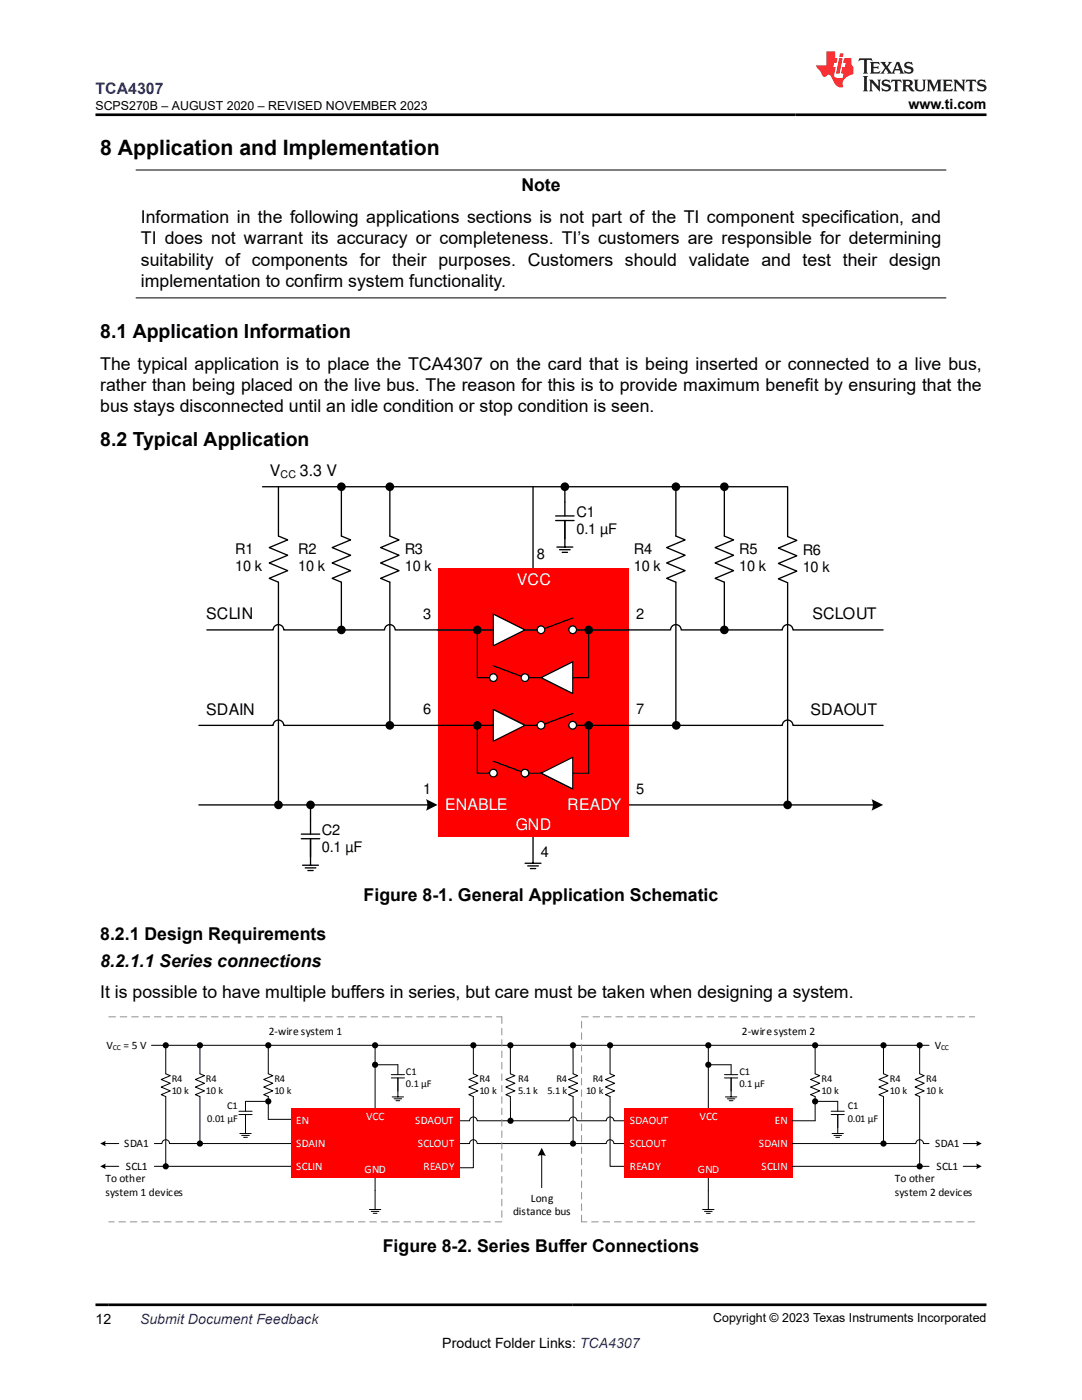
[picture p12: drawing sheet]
<svg xmlns="http://www.w3.org/2000/svg" width="216mm" height="279mm" viewBox="0 0 216 279" stroke-linecap="round" stroke-linejoin="round" font-family="sans-serif">
<path d="M27.1 33.9h161.7M27.1 59.5h161.7" fill="none" stroke="#000" stroke-width=".2"/>
<path d="M106.4 97.1v16.3M104.8 172.3h3.2M105.3 172.8h2.1M105.8 173.3h1.1M106.4 167v5.3M125.4 160.6h49.1" fill="none" stroke="#000" stroke-width=".26"/>
<path d="M173.9 159.5l2.3 1.1-2.3 1.2a2.58 2.58 0 0 0 0-2.3z" fill-rule="evenodd" fill="#000"/>
<path d="M87.3 113.4h38.1v53.6h-38.1z" fill-rule="evenodd" fill="#f00"/>
<path d="M52.4 97.1h104.8M68.1 107l1.9 .7-3.7 1.6 3.7 1.5-3.7 1.6 3.7 1.5-3.7 1.5 1.8 .8M87.3 125.7h11.1M95.3 125.7v9.5h3.1M104.8 125.7h3.2" fill="none" stroke="#000" stroke-width=".26"/>
<circle cx="95.2" cy="125.7" r=".87" fill="#000"/>
<circle cx="98.4" cy="135.2" r=".77" fill="#fff"/>
<g fill="none" stroke="#000" stroke-width=".26">
<path d="M114.3 125.7h11.1"/>
<circle cx="98.4" cy="135.2" r=".77"/>
</g>
<circle cx="114.3" cy="125.7" r=".77" fill="#fff"/>
<g fill="none" stroke="#000" stroke-width=".26">
<path d="M98.4 132.9l6.4 2.3h3.2"/>
<circle cx="114.3" cy="125.7" r=".77"/>
</g>
<circle cx="104.7" cy="135.2" r=".77" fill="#fff"/>
<g fill="none" stroke="#000" stroke-width=".26">
<path d="M114.3 123.3l-6.3 2.4"/>
<circle cx="104.7" cy="135.2" r=".77"/>
</g>
<circle cx="107.9" cy="125.7" r=".77" fill="#fff"/>
<g fill="none" stroke="#000" stroke-width=".26">
<path d="M117.5 125.7v9.5h-3.2"/>
<circle cx="107.9" cy="125.7" r=".77"/>
</g>
<circle cx="117.5" cy="125.7" r=".87" fill="#000"/>
<path d="M98.4 122.5l6.4 3.2-6.4 3.2z" fill="#fff"/>
<path d="M98.4 122.5l6.4 3.2-6.4 3.2z" fill="none" stroke="#000" stroke-width=".26"/>
<path d="M108 135.2l6.3-3.1v6.3z" fill="#fff"/>
<path d="M108 135.2l6.3-3.1v6.3zM87.3 144.8h11.1M95.3 144.8v9.5h3.1M104.8 144.8h3.2" fill="none" stroke="#000" stroke-width=".26"/>
<circle cx="95.2" cy="144.8" r=".87" fill="#000"/>
<circle cx="98.4" cy="154.3" r=".77" fill="#fff"/>
<g fill="none" stroke="#000" stroke-width=".26">
<path d="M114.3 144.8h11.1"/>
<circle cx="98.4" cy="154.3" r=".77"/>
</g>
<circle cx="114.3" cy="144.7" r=".77" fill="#fff"/>
<g fill="none" stroke="#000" stroke-width=".26">
<path d="M98.4 151.9l6.4 2.4h3.2"/>
<circle cx="114.3" cy="144.7" r=".77"/>
</g>
<circle cx="104.7" cy="154.3" r=".77" fill="#fff"/>
<g fill="none" stroke="#000" stroke-width=".26">
<path d="M114.3 142.4l-6.3 2.4"/>
<circle cx="104.7" cy="154.3" r=".77"/>
</g>
<circle cx="107.9" cy="144.7" r=".77" fill="#fff"/>
<g fill="none" stroke="#000" stroke-width=".26">
<path d="M117.5 144.8v9.5h-3.2"/>
<circle cx="107.9" cy="144.7" r=".77"/>
</g>
<circle cx="117.5" cy="144.8" r=".87" fill="#000"/>
<path d="M98.4 141.6l6.4 3.2-6.4 3.1z" fill="#fff"/>
<path d="M98.4 141.6l6.4 3.2-6.4 3.1z" fill="none" stroke="#000" stroke-width=".26"/>
<path d="M108 154.3l6.3-3.2v6.4z" fill="#fff"/>
<g fill="none" stroke="#000" stroke-width=".26">
<path d="M55.6 97.1v9.9l1.8 .7-3.7 1.6 3.7 1.5-3.7 1.6 3.7 1.5-3.7 1.5 1.9 .8v44.4M68.1 97.1v9.9M77.8 97.1v9.9l1.8 .7-3.7 1.6 3.7 1.5-3.7 1.6 3.7 1.5-3.7 1.5 1.9 .8v28.6M112.7 97.1v5.9M134.9 97.1v9.9l1.8 .7-3.7 1.6 3.7 1.5-3.7 1.6 3.7 1.5-3.7 1.5 1.9 .8v28.6M144.5 97.1v9.9l1.9 .7-3.7 1.6 3.7 1.5-3.7 1.6 3.7 1.5-3.7 1.5 1.8 .8v9.5M157.2 97.2v9.9M68.1 116.2v9.5M110.9 103.9h3.6M110.9 103h3.6M111.1 109.2h3.2M111.7 109.7h2.1"/>
<path d="M112.2 110.2h1M112.7 103.9v5.3M157.2 107.1l1.8 .7-3.7 1.6 3.7 1.5-3.7 1.5 3.7 1.6-3.7 1.5 1.9 .8M157.2 116.3v44.3M41.3 125.7h13.2a1.06 1.06 0 0 1 1.1-1 1.06 1.06 0 0 1 1 1h20.1a1.06 1.06 0 0 1 1.1-1 1.06 1.06 0 0 1 1 1h8.5M125.4 125.7h8.4a1.06 1.06 0 0 1 1.1-1 1.06 1.06 0 0 1 1 1h20.2a1.06 1.06 0 0 1 1.1-1 1.06 1.06 0 0 1 1 1h18M39.7 144.8h14.8a1.06 1.06 0 0 1 1.1-1.1 1.06 1.06 0 0 1 1 1.1h30.7M108 154.3l6.3-3.2v6.4zM125.4 144.8h30.7a1.06 1.06 0 0 1 1.1-1.1 1.06 1.06 0 0 1 1 1.1h18M39.7 160.6h45.9M60.1 167.4h3.7M60.1 166.5h3.7"/>
<path d="M60.4 172.7h3.2M60.9 173.2h2.1M61.4 173.7h1.1M62 160.6v5.9M62 167.4v5.3"/>
</g>
<g fill="#000">
<path d="M85 159.5l2.3 1.1-2.3 1.2a2.6 2.6 0 0 0 0-2.3z" fill-rule="evenodd"/>
<circle cx="68.1" cy="97.1" r=".86"/>
<circle cx="77.8" cy="97.1" r=".87"/>
<circle cx="112.7" cy="97.1" r=".87"/>
<circle cx="134.9" cy="97.1" r=".87"/>
<circle cx="144.5" cy="97.1" r=".86"/>
<circle cx="68.1" cy="125.7" r=".87"/>
<circle cx="144.5" cy="125.7" r=".87"/>
<circle cx="77.8" cy="144.8" r=".87"/>
<circle cx="134.9" cy="144.8" r=".87"/>
<circle cx="55.6" cy="160.6" r=".87"/>
<circle cx="62" cy="160.6" r=".87"/>
<circle cx="157.2" cy="160.6" r=".87"/>
<circle cx="74.8" cy="208.6" r=".62"/>
<circle cx="141.3" cy="208.6" r=".62"/>
</g>
<g fill="none" stroke="#000" stroke-width=".2">
<path d="M74.8 208.6v12.5M94.5 218.8v14.3h-2.9M121.7 218.8v14h2.9M141.3 208.6v12.5M30.8 228.2h1.5a.76 .76 0 0 1 .8-.7 .76 .76 0 0 1 .7 .7h24.3M30.8 232.8h27.3M53.5 223.4h4.6M74.8 235v6.4M91.6 223.7h2.1a.76 .76 0 0 1 .8-.8 .76 .76 0 0 1 .7 .8h18.4a.76 .76 0 0 1 .8-.8 .76 .76 0 0 1 .7 .8h5.9a.76 .76 0 0 1 .7-.8 .76 .76 0 0 1 .8 .8h2.1M91.6 228.2h2.1a.76 .76 0 0 1 .8-.7 .76 .76 0 0 1 .7 .7h25.8a.76 .76 0 0 1 .7-.7 .76 .76 0 0 1 .8 .7h2.1M73.7 241.4h2.3M74.1 241.8h1.5"/>
<path d="M74.5 242.1h.7"/>
</g>
<path d="M58.1 221.1h33.5v13.9h-33.5z" fill-rule="evenodd" fill="#f00"/>
<g fill="none" stroke="#000" stroke-width=".2">
<path d="M30.2 208.6h155.2M33.1 208.6v5.7l.9 .4-1.8 .7 1.8 .8-1.8 .7 1.8 .8-1.8 .8 .9 .3v14M39.9 208.6v5.7l.9 .4-1.8 .7 1.8 .8-1.8 .7 1.8 .8-1.8 .8 .9 .3v9.4M53.5 208.6v5.7l.9 .4-1.8 .7 1.8 .8-1.8 .7 1.8 .8-1.8 .8 .9 .3v4.6M53.5 219.8h-4.5v2M74.8 212.5h4.6v2M78.1 215.1h2.6M78.1 214.5h2.6M78.3 218.9h2.2M78.6 219.3h1.6M79 219.7h.8M79.4 215.1v3.8"/>
<path d="M94.5 208.6v5.7l.9 .4-1.9 .7 1.9 .8-1.9 .7 1.9 .8-1.9 .8 1 .3M101.8 208.6v5.7l.9 .4-1.8 .7 1.8 .8-1.8 .7 1.8 .8-1.8 .8 .9 .3M114.3 208.6l.1 5.7 .9 .4-1.9 .7 1.9 .8-1.9 .7 1.9 .8-1.9 .8 1 .3M121.7 208.6v5.7l.9 .4-1.8 .7 1.8 .8-1.8 .7 1.8 .8-1.8 .8 .9 .3M20.8 228.2h2.9M20.8 232.8h2.9M47.7 222.4h2.6M47.7 221.8h2.6M47.8 226.2h2.3M48.2 226.6h1.5M48.6 227h.8M49 222.4v3.8"/>
<path d="M141.3 235v6.4M140.2 241.4h2.3M140.6 241.8h1.5M141 242.1h.7"/>
</g>
<g fill="#000">
<path d="M20 228.2l1.1-.5-.1 .5 .1 .6z" fill-rule="evenodd"/>
<path d="M20 232.8l1.1-.6-.1 .6 .1 .5z" fill-rule="evenodd"/>
<circle cx="33.1" cy="208.6" r=".62"/>
<circle cx="39.9" cy="208.6" r=".62"/>
<circle cx="53.5" cy="208.6" r=".62"/>
<circle cx="53.5" cy="219.8" r=".62"/>
<circle cx="74.8" cy="212.5" r=".62"/>
<circle cx="94.5" cy="208.6" r=".62"/>
<circle cx="101.8" cy="208.6" r=".62"/>
<circle cx="114.3" cy="208.6" r=".62"/>
<circle cx="121.7" cy="208.6" r=".62"/>
<circle cx="33.1" cy="232.8" r=".62"/>
<circle cx="39.9" cy="228.2" r=".62"/>
</g>
<path d="M124.6 221.1h33.5v13.9h-33.5z" fill-rule="evenodd" fill="#f00"/>
<g fill="none" stroke="#000" stroke-width=".2">
<path d="M101.8 218.8l.1 4.9M114.4 218.8l-.1 9.4M141.3 212.5h4.6v2M144.6 215.1h2.6M144.6 214.5h2.6M144.7 218.9h2.3M145.1 219.3h1.5M145.5 219.7h.8M145.9 215.1v3.8M162.6 208.6v5.7l1 .4-1.9 .7 1.9 .8-1.9 .7 1.9 .8-1.9 .8 .9 .3v4.9h-4.5M162.6 219.8h4.6v2M176.3 208.6v5.7l.9 .4-1.8 .7 1.8 .8-1.8 .7 1.8 .8-1.8 .8 .9 .3v9.4"/>
<path d="M183.5 208.6v5.7l.9 .4-1.8 .7 1.8 .8-1.8 .7 1.8 .8-1.8 .8 .9 .3v14M108.1 230.3v6.7M158.1 228.2h24.7a.76 .76 0 0 1 .7-.7 .76 .76 0 0 1 .8 .7h1.1M158.1 232.8h27.3M165.8 222.4h2.7M165.8 221.8h2.7M166 226.2h2.3M166.4 226.6h1.5M166.8 227h.7M167.2 222.4v3.8M192.2 232.8h2.9M192.2 228.2h2.9"/>
</g>
<g fill="#000">
<path d="M108.1 229.1l.8 1.6a1.85 1.85 0 0 0-1.6 0z" fill-rule="evenodd"/>
<path d="M194.8 232.2l1.1 .6-1.1 .5 .1-.5z" fill-rule="evenodd"/>
<path d="M194.8 227.7l1.1 .5-1.1 .6 .1-.6z" fill-rule="evenodd"/>
<circle cx="141.3" cy="212.5" r=".62"/>
<circle cx="162.6" cy="219.8" r=".62"/>
<circle cx="162.6" cy="208.6" r=".62"/>
<circle cx="176.3" cy="208.6" r=".62"/>
<circle cx="183.5" cy="208.6" r=".62"/>
<circle cx="101.9" cy="223.7" r=".62"/>
<circle cx="114.3" cy="228.2" r=".62"/>
<circle cx="176.3" cy="228.2" r=".62"/>
<circle cx="183.5" cy="232.8" r=".62"/>
</g>
<path d="M21.7 202.9h78.4M100.1 202.9v40.9M116 202.9h78.5M100.1 243.8h-78.4M116 243.8v-40.9M194.5 243.8h-78.5" fill="none" stroke="#919191" stroke-width=".2" stroke-dasharray="1.3 .9"/>
<path d="M171.5 11.6l-.2 .6 .5-.2h.6v.1v2.2l-.2 .4h1l-.2-.4v-2.2v-.1h.5l.5 .2-.1-.6zM173.6 12.4l.2 .3v1.6l-.2 .4h1.9l.1-.6a1.08 1.08 0 0 1-1.3 .2v-.7h.6l.4 .2v-.7l-.4 .2h-.6v-.5l.2-.2a1 1 0 0 1 1 .3l-.1-.5zM175.7 12.4l.9 1.1-1 1.2h.9l-.2-.2 .5-.8 .4 .8-.2 .2h1.6l-.2-.2 .2-.5h.9l.1 .5-.1 .2h.9l-.2-.4-.8-1.9h-.5l-.9 2.1-.9-1.1 .9-1h-.8l.2 .2-.4 .6-.4-.6 .2-.2zM179 12.8l.4 1h-.7zM180.7 12.5a.65 .65 0 0 0-.2 .7 .65 .65 0 0 0 .6 .5l.6 .1 .1 .3a.79 .79 0 0 1-.7 .4 .79 .79 0 0 1-.7-.5l.1 .7 .2-.1a.93 .93 0 0 0 1.1 0 .93 .93 0 0 0 .4-.9 1.46 1.46 0 0 0-1.2-.6l-.1-.3a1.09 1.09 0 0 1 1.2 .2l-.2-.6-.1 .1-.5-.2zM172.2 15.2l.2 .4v2.2l-.2 .4h1l-.2-.4v-2.2l.2-.4zM173.4 15.9l.2 .4v1.5l-.2 .4h.8l-.3-.4 .1-1.3 1.6 1.8v-2l.2-.4h-.7l.1 .2 .1 1.1-1.2-1.3zM176.2 16a.65 .65 0 0 0-.2 .8 .65 .65 0 0 0 .6 .4l.6 .2 .1 .2a.79 .79 0 0 1-.7 .4 .79 .79 0 0 1-.7-.5l.1 .7 .2-.1a.93 .93 0 0 0 1.1 .1 .93 .93 0 0 0 .4-1 1.46 1.46 0 0 0-1.2-.5l-.1-.4a1.09 1.09 0 0 1 1.2 .2l-.1-.6-.2 .1-.5-.1zM177.9 15.9l-.1 .6a.63 .63 0 0 1 .8-.3v1.6l-.3 .4h1l-.2-.4v-1.6a.66 .66 0 0 1 .8 .3l-.1-.6zM180 15.9l.2 .4v1.5l-.2 .4h1l-.2-.2-.1-.7h.5l.1 .2a.79 .79 0 0 0 1.2 .6l-1-.9a.61 .61 0 0 0 .6-.6 .61 .61 0 0 0-.5-.7zM180.8 16.2h.1a.47 .47 0 0 1 .5 .1 .47 .47 0 0 1 .1 .5l-.1 .1-.7 .1zM182.3 15.9l.2 .2a2.27 2.27 0 0 0 .4 2 1.04 1.04 0 0 0 1.7-.7v-1.3l.2-.2h-.8l.2 .4v1.1a.6 .6 0 0 1-.6 .6 .6 .6 0 0 1-.6-.6v-1.1l.3-.4zM184.9 15.9l.2 .4v1.5l-.2 .4h.8l-.3-.4v-1.4l.9 1.9 .9-1.9v1.4l-.3 .4h1l-.2-.4v-1.5l.2-.4h-.8l-.7 1.5-.6-1.5zM188.1 15.9l.2 .4v1.5l-.2 .4h1.9l.1-.6a1.09 1.09 0 0 1-1.3 .2v-.7h.6l.4 .2v-.6l-.4 .2h-.6v-.6l.2-.1a1.01 1.01 0 0 1 1 .3l-.1-.6zM190.2 15.9l.3 .4v1.5l-.3 .4h.8l-.2-.4v-1.3l1.6 1.8v-2l.2-.4h-.7l.2 .2v1.1l-1.2-1.3zM192.8 15.9l-.1 .6a.63 .63 0 0 1 .8-.3v1.6l-.3 .4h1l-.2-.4v-1.6a.66 .66 0 0 1 .8 .3l-.1-.6zM195.2 16a.65 .65 0 0 0-.2 .8 .65 .65 0 0 0 .6 .4l.6 .2 .2 .2a.79 .79 0 0 1-.7 .4 .79 .79 0 0 1-.7-.5l.1 .7 .2-.1a.93 .93 0 0 0 1 .1 .93 .93 0 0 0 .5-1 1.46 1.46 0 0 0-1.3-.5v-.4a1.09 1.09 0 0 1 1.2 .2l-.2-.6-.2 .1-.5-.1z" fill="#231f20"/>
<path d="M164.9 10.3v2.7h-2l.1 .4 .8 1a.95 .95 0 0 0 1 .9 .59 .59 0 0 1 .5-.4 .59 .59 0 0 1 .5 .3l.4 .8a1.59 1.59 0 0 0 2.1 1.4 1.61 1.61 0 0 1 1-2.3l1-.3-.1-1.5a1.59 1.59 0 0 1-.3-1.7h-1.5l-.2 .9h.6l-.2 .9h-.5l-.2 .9v.3l.4 .1-.1 .9h-.7a.73 .73 0 0 1-1-.7l.3-1.5h-.5l.1-.9h.5l.2-.9h-.5v-1.3zM167.4 11.6l-.6 3.1h.7l.6-3.1zM167.6 10.7l-.1 .6h.7l.1-.6z" fill="#ed1c24"/>
<path d="M19 22.9h177.8M19 260.4h177.8" fill="none" stroke="#000" stroke-width=".53"/>
<text font-size="4.2" x="20" y="30.9">8 Application and Implementation</text>
<g font-size="3.9">
<text x="20" y="67.4">8.1 Application Information</text>
<text x="20" y="89">8.2 Typical Application</text>
</g>
<g font-size="3.5">
<text x="104" y="38.2">Note</text>
<text x="28.1" y="44.5">Information in the following applications sections is not part of the TI component specification, and</text>
<text x="28.1" y="53">suitability of components for their purposes. Customers should validate and test their design</text>
<text x="28.1" y="48.8">TI does not warrant its accuracy or completeness. TI’s customers are responsible for determining</text>
<text x="28.1" y="57.2">implementation to confirm system functionality.</text>
<text x="20" y="73.8">The typical application is to place the TCA4307 on the card that is being inserted or connected to a live bus,</text>
<text x="20" y="78.1">rather than being placed on the live bus. The reason for this is to provide maximum benefit by ensuring that the</text>
<text x="20" y="82.3">bus stays disconnected until an idle condition or stop condition is seen.</text>
<text x="72.6" y="179.9">Figure 8-1. General Application Schematic</text>
<text x="20" y="187.6">8.2.1 Design Requirements</text>
<text x="20" y="192.9">8.2.1.1 Series connections</text>
<text x="20" y="199.3">It is possible to have multiple buffers in series, but care must be taken when designing a system.</text>
<text x="76.4" y="249.9">Figure 8-2. Series Buffer Connections</text>
</g>
<text font-size="3.2" fill="#00f" x="19" y="18.7">TCA4307</text>
<g font-size="3.2">
<text x="53.8" y="95">V</text>
<text x="59.8" y="95">3.3 V</text>
<text x="41.1" y="123.6">SCLIN</text>
<text x="162.1" y="123.6">SCLOUT</text>
<text x="41.1" y="142.6">SDAIN</text>
<text x="161.8" y="142.6">SDAOUT</text>
</g>
<g font-size="3.2" fill="#fff">
<text x="103.1" y="116.8">VCC</text>
<text x="88.8" y="161.7">ENABLE</text>
<text x="113.2" y="161.7">READY</text>
<text x="102.9" y="165.7">GND</text>
</g>
<g font-size="2.9">
<text x="115" y="103.1">C1</text>
<text x="115" y="106.5">0.1 µF</text>
<text x="46.9" y="110.6">R1</text>
<text x="59.5" y="110.6">R2</text>
<text x="80.8" y="110.6">R3</text>
<text x="107.1" y="111.5">8</text>
<text x="126.5" y="110.6">R4</text>
<text x="147.5" y="110.6">R5</text>
<text x="160.2" y="110.7">R6</text>
<text x="46.9" y="114">10 k</text>
<text x="59.5" y="114">10 k</text>
<text x="80.8" y="114">10 k</text>
<text x="126.5" y="114">10 k</text>
<text x="147.5" y="114">10 k</text>
<text x="160.2" y="114.1">10 k</text>
<text x="84.4" y="123.5">3</text>
<text x="127" y="123.5">2</text>
<text x="84.4" y="142.5">6</text>
<text x="127" y="142.5">7</text>
<text x="84.4" y="158.4">1</text>
<text x="127" y="158.4">5</text>
<text x="64.2" y="166.6">C2</text>
<text x="64.2" y="170">0.1 µF</text>
<text x="107.9" y="171.1">4</text>
</g>
<g font-size="2.8">
<text x="181.3" y="21.8">www.ti.com</text>
<text x="19" y="264.2">12</text>
<text x="88.3" y="269">Product Folder Links: TCA4307</text>
</g>
<text font-size="2.8" fill="#00f" x="27.9" y="264.2">Submit Document Feedback</text>
<g font-size="2.5">
<text x="19" y="21.9">SCPS270B – AUGUST 2020 – REVISED NOVEMBER 2023</text>
<text x="142.3" y="263.9">Copyright © 2023 Texas Instruments Incorporated</text>
</g>
<g font-size="2.3">
<text x="21.3" y="209.3">V</text>
<text x="24.6" y="209.3">= 5 V</text>
<text x="53.6" y="206.5">2-wire system 1</text>
<text x="148" y="206.5">2-wire system 2</text>
<text x="186.5" y="209.3">V</text>
<text x="24.8" y="228.9">SDA1</text>
<text x="25.1" y="233.5">SCL1</text>
<text x="186.6" y="228.9">SDA1</text>
<text x="186.9" y="233.5">SCL1</text>
<text x="21" y="235.9">To other</text>
<text x="21" y="238.6">system 1 devices</text>
<text x="105.9" y="239.8">Long</text>
<text x="178.5" y="235.9">To other</text>
<text x="178.5" y="238.6">system 2 devices</text>
<text x="102.4" y="242.5">distance bus</text>
</g>
<g font-size="2.3" fill="#fff">
<text x="59.1" y="224.4">EN</text>
<text x="73" y="223.5">VCC</text>
<text x="82.8" y="224.4">SDAOUT</text>
<text x="125.7" y="224.4">SDAOUT</text>
<text x="139.6" y="223.5">VCC</text>
<text x="154.6" y="224.4">EN</text>
<text x="59.1" y="228.9">SDAIN</text>
<text x="59.1" y="233.5">SCLIN</text>
<text x="83.4" y="228.9">SCLOUT</text>
<text x="84.5" y="233.5">READY</text>
<text x="125.7" y="228.9">SCLOUT</text>
<text x="125.7" y="233.5">READY</text>
<text x="151.4" y="228.9">SDAIN</text>
<text x="151.9" y="233.5">SCLIN</text>
<text x="72.7" y="234.1">GND</text>
<text x="139.3" y="234.1">GND</text>
</g>
<g font-size="2.1">
<text x="56" y="95.4">CC</text>
<text x="34.3" y="216">R4</text>
<text x="41.1" y="216">R4</text>
<text x="54.8" y="216">R4</text>
<text x="81" y="214.5">C1</text>
<text x="95.7" y="216">R4</text>
<text x="103.4" y="216">R4</text>
<text x="111" y="216">R4</text>
<text x="118.3" y="216">R4</text>
<text x="147.5" y="214.5">C1</text>
<text x="163.9" y="216">R4</text>
<text x="177.6" y="216">R4</text>
<text x="184.8" y="216">R4</text>
<text x="34.3" y="218.4">10 k</text>
<text x="41.1" y="218.4">10 k</text>
<text x="45.3" y="221.4">C1</text>
<text x="54.8" y="218.4">10 k</text>
<text x="81" y="217">0.1 µF</text>
<text x="95.7" y="218.4">10 k</text>
<text x="103.4" y="218.4">5.1 k</text>
<text x="109.2" y="218.4">5.1 k</text>
<text x="117" y="218.4">10 k</text>
<text x="147.5" y="217">0.1 µF</text>
<text x="163.9" y="218.4">10 k</text>
<text x="169.1" y="221.4">C1</text>
<text x="177.6" y="218.4">10 k</text>
<text x="184.8" y="218.4">10 k</text>
<text x="41.4" y="223.8">0.01 µF</text>
<text x="169.1" y="223.8">0.01 µF</text>
</g>
<g font-size="1.5">
<text x="22.5" y="209.6">CC</text>
<text x="187.8" y="209.6">CC</text>
</g>
</svg>
